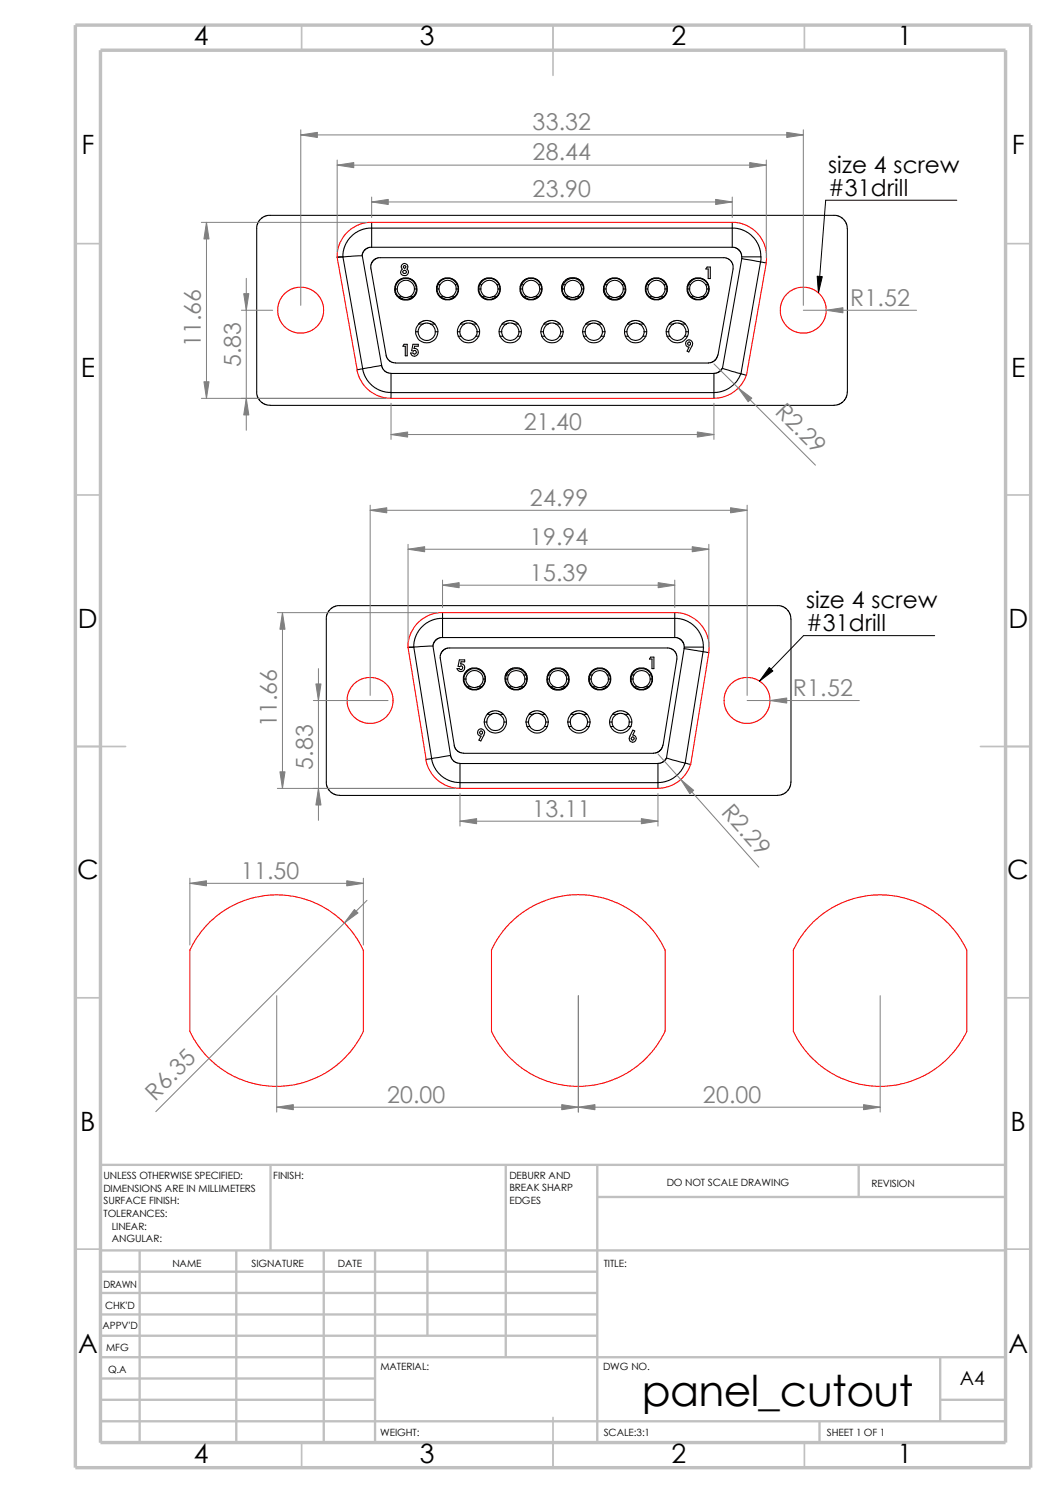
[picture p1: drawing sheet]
<svg xmlns="http://www.w3.org/2000/svg" width="210mm" height="297mm" viewBox="0 0 210 297" stroke-linecap="round" stroke-linejoin="round" font-family="sans-serif">
<g fill="none" stroke="#c0c0c0" stroke-width=".34">
<path d="M60 5v5M110 5v10M160 5v5M15 48.5h5M200 48.5h5M15 98.5h5M200 98.5h5M15 148.5h10M195 148.5h10M15 198.5h5M200 198.5h5M15 248.5h5"/>
<path d="M200 248.5h5M60 287v5M110 282v10M160 287v5"/>
</g>
<g fill="none" stroke="#c0c0c0" stroke-width=".47">
<path d="M53.8 231.7v17.1M100.6 231.7v38.3M118.8 238.1h81.2M118.8 231.7v55.3M170.8 231.7v6.4M200 231.7h-180v55.3M20 253h98.8M20 257.2h98.8M20 248.8h180M27.8 248.8v38.2M47 248.8v38.2M64.4 248.8v38.2"/>
<path d="M74.6 248.8v38.2M85 248.8v16.9M20 278.5h54.6M20 261.5h98.8M20 265.7h98.8M20 270h180M20 274.2h54.6M187 278.5h13M187 270v12.7M20 282.7h180M163 282.7v4.3"/>
</g>
<path d="M15 5h190v287h-190zM20 10h180v277h-180z" fill="none" stroke="#c0c0c0" stroke-width=".68" stroke-linecap="butt"/>
<g fill="none" stroke="#000" stroke-width=".21">
<path d="M67.1 51.1h1.1l-1.1 .1zM68.2 51.1l3.9-.2 3.8 21.8M68.2 51.1l3.9 22.3M73.9 49.2h-.6l-.6 .4-.4 .4-.3 .8M73.9 45.4v3.8M73.9 44.2v1.2M73.9 49.2h71.7M73.9 45.4h71.7M73.9 45.4h-1l-1.3 .4-.9 .5-.8 .6-.8 1-.5 .9-.4 1.3v1M78.6 57.5l.1 .8 .6 .7M78.6 57.5h.4M78.6 57.5a2.1 2.1 0 0 1 2.1-2.1 2.1 2.1 0 0 1 2.1 2.1"/>
<path d="M79 57.5a1.71 1.71 0 0 1 1.7-1.7 1.71 1.71 0 0 1 1.7 1.7M79 57.5a1.67 1.67 0 0 0 .9 1.5M79.3 59h.6M79.9 59l.5 .2 1.1-.2M80.1 52.6a.66 .66 0 0 1 .9 0 .66 .66 0 0 1-.1 1 .74 .74 0 0 1 .1 1 .74 .74 0 0 1-1.1 0 .74 .74 0 0 1 .1-1 .63 .63 0 0 1 .1-1zM82.1 59l-.3 .3-.8 .3-.9-.1-.8-.5M82.4 57.5h.4M82.4 57.5a1.67 1.67 0 0 1-.9 1.5M82.8 57.5l-.1 .7-.5 .8h-.7M86.9 57.5l.2 .8 .5 .7M86.9 57.5h.4M87.1 56.6l-.2 .9"/>
<path d="M87.1 56.6h.4M87.1 56.6a2.1 2.1 0 0 1 1.9-1.2 2.1 2.1 0 0 1 1.9 1.2M87.3 57.5a2 2 0 0 0 .9 1.5M87.5 56.6a1.75 1.75 0 0 1 3.1 0M87.5 56.6l-.2 .9M87.6 59h.6M88.2 59l.5 .2 1.1-.2M90.5 59l-.6 .4-.6 .2-1-.1-.7-.5M90.6 56.6l.1 .9M90.6 56.6h.3M90.7 57.5a1.67 1.67 0 0 1-.9 1.5M90.7 57.5h.4"/>
<path d="M90.9 56.6l.2 .9M91.1 57.5l-.1 .7-.5 .8h-.7M91.2 57.5l-.2 .9-.5 .7-1 .5h-.9l-.9-.3-.6-.7-.3-.7v-.9l.4-.8 .6-.6 .8-.3h.9l.5 .2 .6 .5 .4 .5 .2 1M95.2 57.5l.2 .8 .5 .7M95.2 57.5h.4M95.4 56.6l-.2 .9M95.4 56.6h.4M95.4 56.6a2.13 2.13 0 0 1 1.9-1.2 2.13 2.13 0 0 1 2 1.2M95.6 57.5a1.67 1.67 0 0 0 1 1.5M95.8 56.6l-.2 .9M95.8 56.6a1.75 1.75 0 0 1 3 0M95.9 59h.7"/>
<path d="M98.1 59l-.6 .2-.9-.2M98.8 59l-.6 .4-.6 .2-1-.1-.7-.5M98.8 56.6l.3 .9M98.8 56.6h.5M99.1 57.5h.3M99.3 56.6l.1 .9M99.4 57.5l-.3 1-.3 .5h-.7a2 2 0 0 0 1-1.5M99.5 57.5l-.2 .9-.5 .7-1.1 .5h-.8l-.9-.3-.6-.7-.3-.7v-.9l.4-.8 .6-.6 .8-.3h.8l.6 .2 .6 .5 .4 .5 .2 1M103.5 57.5h.4M103.5 57.5l.2 .8 .5 .7M103.7 56.6a2.1 2.1 0 0 1 1.9-1.2 2.1 2.1 0 0 1 2 1.2M103.7 56.6l-.2 .9"/>
<path d="M103.7 56.6h.4M103.9 57.5a1.67 1.67 0 0 0 1 1.5M104.1 56.6a1.71 1.71 0 0 1 3 0M104.1 56.6l-.2 .9M104.2 59h.7M106.4 59l-.6 .2-.9-.2M107.1 59l-.6 .4-.6 .2-1-.1-.7-.5M107.1 56.6l.3 .9M107.1 56.6h.5M107.4 57.5h.3M107.6 56.6l.1 .9M107.7 57.5l-.4 1.3-.2 .2h-.7a2 2 0 0 0 1-1.5"/>
<path d="M107.8 57.5l-.2 .9-.5 .7-1.1 .5h-.8l-.9-.3-.6-.7-.3-.7v-.9l.4-.8 .6-.6 .8-.3h.8l.6 .2 .6 .5 .4 .5 .2 1M111.7 57.5v-.6l.4-.8 .7-.6 .7-.3 1 .1 .8 .4 .7 .8 .2 1M111.7 57.5l.2 .9 .4 .6 .6 .5 .6 .1h.8l1.1-.5 .5-.7 .2-.9M111.8 57.5l.2 .8 .5 .7M111.8 57.5h.4M112 56.6l-.2 .9M112 56.6h.4M112 56.6a2.1 2.1 0 0 1 1.9-1.2 2.1 2.1 0 0 1 2 1.2M112.2 57.5a1.67 1.67 0 0 0 1 1.5M112.4 56.6a1.71 1.71 0 0 1 3 0M112.4 56.6l-.2 .9M112.5 59h.7"/>
<path d="M114.7 59l-.6 .2-.9-.2M115.3 59l-.5 .4-.5 .1-1.1-.1-.7-.4M115.4 56.6l.3 .9M115.4 56.6h.5M115.7 57.5h.3M115.9 56.6l.1 .9M116 57.5v.5l-.4 .8-.2 .2h-.7a1.67 1.67 0 0 0 1-1.5M120 57.5l.1 .6 .3 .7 .7 .6 .7 .3 1.1-.1 .7-.3 .6-.7 .3-.7-.1-.9-.4-.8-.6-.6-.7-.3h-.9l-1.1 .5-.5 .7-.1 1M120.1 57.5h.4M120.1 57.5l.2 .8 .5 .7M120.3 56.6a2.1 2.1 0 0 1 1.9-1.2 2.1 2.1 0 0 1 2 1.2M120.3 56.6l-.2 .9"/>
<path d="M120.3 56.6h.4M120.5 57.5a1.67 1.67 0 0 0 1 1.5M120.7 56.6l-.2 .9M120.7 56.6a1.71 1.71 0 0 1 3 0M120.8 59h.7M121.5 59l.4 .2 1.1-.2M123.7 59l-.6 .4-.6 .2-.9-.1-.8-.5M123.7 56.6l.3 .9M123.7 56.6h.5M124 57.5a1.67 1.67 0 0 1-1 1.5M124 57.5h.3M124.2 56.6l.1 .9"/>
<path d="M124.3 57.5l-.1 .7-.5 .8h-.7M128.4 57.5l.2 .8 .5 .7M128.4 57.5h.4M128.6 56.6a2.13 2.13 0 0 1 2-1.2 2.13 2.13 0 0 1 1.9 1.2M128.6 56.6l-.2 .9M128.6 56.6h.4M128.8 57.5a2 2 0 0 0 1 1.5M129 56.6l-.2 .9M129 56.6a1.75 1.75 0 0 1 3.1 0M129.1 59h.7M129.8 59l.4 .2 1.1-.2M132 59l-.6 .4-.6 .2-.9-.1-.8-.5"/>
<path d="M132.1 56.6l.1 .9M132.1 56.6h.4M132.2 57.5a1.67 1.67 0 0 1-.9 1.5M132.2 57.5h.4M132.5 56.6l.1 .9M132.6 57.5l-.1 .7-.5 .8h-.7M132.7 57.5l-.2 .9-.5 .7-1 .5h-.9l-.9-.3-.5-.7-.3-.7v-.9l.3-.8 .7-.6 .7-.3h.9l.5 .2 .7 .5 .3 .5 .3 1M136.8 57.5l.1 .8 .5 .7M136.8 57.5h.4M136.9 56.6a2.13 2.13 0 0 1 2-1.2 2.13 2.13 0 0 1 1.9 1.2M136.9 56.6l-.1 .9M136.9 56.6h.4"/>
<path d="M137.2 57.5a1.67 1.67 0 0 0 .9 1.5M137.3 56.6a1.75 1.75 0 0 1 3.1 0M137.3 56.6l-.1 .9M137.4 59h.7M139.6 59l-.6 .2-.9-.2M140.3 59l-.6 .4-.6 .2-.9-.1-.8-.5M140.4 56.6l.2 .9M140.4 56.6h.4M140.6 57.5h.4M140.6 53.1h.7v2.3h-.5v-1.9h-.4zM140.8 56.6l.2 .9M141 57.5l-.3 1-.4 .5h-.6a2 2 0 0 0 .9-1.5"/>
<path d="M141 57.5l-.2 .9-.5 .7-1 .5h-.9l-.9-.3-.6-.7-.2-.7v-.9l.3-.8 .7-.6 .7-.3h.9l.5 .2 .7 .5 .3 .5 .3 1M145.6 49.2h.6l.7 .5 .5 .6 .1 .8M145.6 45.4v3.8M145.6 45.4h1l1.3 .4 .9 .5 1.1 1 1.1 1.8 .3 1v1M145.6 44.2v1.2M147.5 51.4l-3.8 21.9 3.7 1M147.5 51.1v.3M147.5 51.4l3.8 .7M147.5 51.1h3.5a.39 .39 0 0 1 .4 .2 .39 .39 0 0 1-.1 .4v.4M151.3 52.1l-3.9 22.2M151.3 52.1l1.1 .2M72.1 73.4l.6 1.7 1.3 1.6 1.8 1.1 2 .3"/>
<path d="M72.1 73.4l-1.1 .2M75.9 72.7l.2 .6 .5 .6 .7 .3 .5 .1M75.9 72.7l-3.8 .7M77.8 78.1v1.1M77.8 78.1h64.2M80.3 68.5h.7v2.3h-.4v-1.9h-.5zM82.1 68.5h1.1v.4h-.7l-.2 .4a.77 .77 0 0 1 .9 .7 .77 .77 0 0 1-.7 .9 .77 .77 0 0 1-.8-.7h.4a.35 .35 0 0 0 .5 .2 .35 .35 0 0 0 .1-.5 .35 .35 0 0 0-.5-.1h-.3zM82.7 66h.4M82.7 66a2.2 2.2 0 0 0 2.2 2.2 2.2 2.2 0 0 0 2.2-2.2M83.1 66a1.71 1.71 0 0 0 1.8 1.7 1.71 1.71 0 0 0 1.7-1.7M83.3 64.5h.8M83.3 64.5l.4-.4 .9-.3 1 .1 .9 .6"/>
<path d="M83.3 64.5a2.04 2.04 0 0 0-.6 1.5M84.1 64.5l.6-.2 .9 .2M84.1 64.5a2 2 0 0 0-1 1.5M85.6 64.5h.9M85.6 64.5a1.67 1.67 0 0 1 1 1.5M86.5 64.5a2.04 2.04 0 0 1 .6 1.5M86.6 66h.5M91 66l.1 .9M91 66h.4M91.1 66.9h.6M91.1 66.9a2.23 2.23 0 0 0 2.1 1.3 2.23 2.23 0 0 0 2-1.3M91.4 66l.3 .9"/>
<path d="M91.6 64.5h.8M91.6 64.5l.4-.4 .9-.3 1 .1 .9 .6M91.6 64.5a2.04 2.04 0 0 0-.6 1.5M91.7 66.9a1.72 1.72 0 0 0 3 0M92.4 64.5a2 2 0 0 0-1 1.5M92.4 64.5l.4-.2h.7l.5 .2M94 64.5a1.72 1.72 0 0 1 .9 1.5M94 64.5h.8M94.7 66.9h.5M94.8 64.5a2.04 2.04 0 0 1 .6 1.5M94.9 66l-.2 .9M94.9 66h.5"/>
<path d="M95.4 66l-.2 .9M99.3 66l.1 .9M99.3 66h.5M99.4 66.9h.6M99.4 66.9a2.23 2.23 0 0 0 2.1 1.3 2.23 2.23 0 0 0 2-1.3M99.8 66l.2 .9M99.9 64.5h.8a1.67 1.67 0 0 0-.9 1.5M99.9 64.5l.4-.4 .9-.3 1 .1 .9 .6M99.9 64.5a2.04 2.04 0 0 0-.6 1.5M100 66.9a1.72 1.72 0 0 0 3 0M100.7 64.4l1.1-.1 .5 .2M102.3 64.5a2 2 0 0 1 .9 1.5"/>
<path d="M102.3 64.5h.8M103 66.9h.5M103.1 64.5a2.04 2.04 0 0 1 .6 1.5M103.2 66l-.2 .9M103.2 66h.5M103.7 66l-.2 .9M107.6 66l.1 .9M107.6 66h.5M107.7 66.9h.6M107.7 66.9a2.23 2.23 0 0 0 2.1 1.3 2.23 2.23 0 0 0 2-1.3M108.1 66a1.67 1.67 0 0 1 .9-1.5h-.8l-.5 .8-.1 .7M108.1 66l.2 .9"/>
<path d="M108.2 64.4l.8-.5 1-.1 1 .3 .4 .4M108.3 66.9a1.68 1.68 0 0 0 3 0M109 64.4l1.1-.1 .5 .2M110.6 64.5h.8M110.6 64.5a1.67 1.67 0 0 1 .9 1.5M111.3 66.9h.5M111.4 64.5l.5 .8 .1 .7M111.5 66l-.2 .9M111.5 66h.5M112 66l-.2 .9M115.9 66l.2 .9M115.9 66h.5"/>
<path d="M116.1 66.9h.5M116.1 66.9a2.23 2.23 0 0 0 2 1.3 2.23 2.23 0 0 0 2-1.3M116.4 66l.2 .9M116.5 64.5l.6-.5 .7-.2 1.1 .1 .8 .6M116.5 64.5l-.5 .8-.1 .7M116.5 64.5h.8M116.6 66.9a1.68 1.68 0 0 0 2.9 0M117.3 64.5a1.67 1.67 0 0 0-.9 1.5M117.3 64.5l.6-.2 1 .2M118.9 64.5a1.67 1.67 0 0 1 .9 1.5M118.9 64.5h.8M119.5 66.9h.6"/>
<path d="M119.7 64.5l.5 .8 .1 .7M119.8 66l-.3 .9M119.8 66h.5M120.3 66l-.2 .9M124.2 66l.2 .9M124.2 66h.5M124.4 66.9h.5M124.4 66.9a2.23 2.23 0 0 0 2 1.3 2.23 2.23 0 0 0 2-1.3M124.7 66l.2 .9M124.8 64.5h.8M124.8 64.5l.5-.4 .9-.3 1 .1 .8 .6M124.8 64.5a2.04 2.04 0 0 0-.6 1.5"/>
<path d="M124.9 66.9a1.72 1.72 0 0 0 3 0M125.6 64.5a2 2 0 0 0-.9 1.5M125.6 64.5l.6-.2 1 .2M127.2 64.5a1.67 1.67 0 0 1 .9 1.5M127.2 64.5h.8M127.9 66.9h.5M128 64.5a2.04 2.04 0 0 1 .6 1.5M128.1 66l-.2 .9M128.1 66h.5M128.6 66l-.2 .9M132.5 66l.2 .9M132.5 66h.5"/>
<path d="M132.7 66.9h.5M132.7 66.9a2.23 2.23 0 0 0 2 1.3 2.23 2.23 0 0 0 2-1.3M133 66l.2 .9M133.1 64.5a2.04 2.04 0 0 0-.6 1.5M133.1 64.5h.8M133.1 64.5l.5-.4 .9-.3 1 .1 .8 .6M133.2 66.9a1.72 1.72 0 0 0 3 0M133.9 64.5l.5-.2h.6l.5 .2M133.9 64.5a2 2 0 0 0-.9 1.5M135.5 64.5h.8M135.5 64.5a2 2 0 0 1 .9 1.5M136.2 66.9h.5"/>
<path d="M136.3 64.5a2.04 2.04 0 0 1 .6 1.5M136.4 66l-.2 .9M136.4 66h.5M136.6 67.8a.74 .74 0 0 1 1 .1 .74 .74 0 0 1 0 1l-.6 1.1-.3-.2 .3-.8a.72 .72 0 0 1-.6-.4 .72 .72 0 0 1 .2-.8zM136.9 66l-.2 .9M142 74.3h-64.2v3.8M142 74.3v3.8M142 78.1v1.1M142.7 70.6l-.2 .7-.4 .5-.7 .3-.5 .1h-62.2M142.8 70.7l3-17.2v-.9l-.3-.5-.5-.5-.6-.3h-69.2l-.6 .2-.6 .6-.3 .6v.8l3.1 17.3 .3 .6 .5 .5 .5 .2 .6 .1M143.6 73.2l-.6 .8-1 .3M147.4 74.3l1.1 .3"/>
<path d="M147.4 74.3l-1 1.7-1.3 1.2-1.8 .7-1.3 .2M53.7 80.6l-.8-.1-.8-.4-.7-.8-.3-.9v-33.4l.5-1.1 .5-.6 .8-.4 113.4-.1 1.2 .5 .5 .6 .4 .8 .1 .8v32.5l-.1 .8-.4 .8-.5 .5-.8 .4-.8 .1h-112.2M65.9 121l1.2-.5 88.3 .1 .9 .4 .5 .5 .4 .8 .1 .8v32.5l-.1 .8-.4 .8-.5 .5-.9 .4-.8 .1h-87l-.9-.1-.8-.4-.5-.5-.5-1.2v-33.3l.3-.9zM81.2 128.7h1.1zM82.3 128.7l3.6 22.2M86.1 128.5l-3.8 .2M86.1 128.5l3.5 21.8M88 123l-1 .1-1.3 .3-.9 .6-.8 .6-.8 .9-.5 .9-.4 1.3v1M88 126.8h46.2M88 123h46.2M88 126.8l-.6 .1-.6 .3-.4 .5-.3 .8M88 123v3.8"/>
<path d="M88 121.9v1.1M91.4 131.3h1v.4h-.7l-.1 .4a.78 .78 0 0 1 .8 .7 .78 .78 0 0 1-.6 .8 .78 .78 0 0 1-.9-.6h.5a.35 .35 0 0 0 .5 .2 .35 .35 0 0 0 .1-.5 .35 .35 0 0 0-.6-.1l-.3-.1zM92.3 135.1h.4M92.3 135.1a2.1 2.1 0 0 1 2.1-2.1 2.1 2.1 0 0 1 2.1 2.1M92.3 135.1a1.92 1.92 0 0 0 .6 1.5M92.7 135.1a1.59 1.59 0 0 0 .9 1.5M92.7 135.1a1.71 1.71 0 0 1 1.7-1.7 1.71 1.71 0 0 1 1.7 1.7M92.9 136.6h.7M92.9 136.6l1.1 .6 1-.1 .8-.5M95.1 136.6l-.6 .2-.9-.2M96.1 135.1h.4M96.1 135.1a1.86 1.86 0 0 1-.9 1.5h.6"/>
<path d="M96.5 135.1a2.35 2.35 0 0 1-.7 1.5M96.5 135.1l-.1 .9-.6 .7-1 .5h-.9l-.9-.3-.5-.7-.3-.7v-.9l.3-.8 .7-.6 .7-.3h.9l.5 .2 .7 .5 .4 .5 .2 1M100.6 135.1a1.92 1.92 0 0 0 .6 1.5M100.6 135.1h.4M100.8 134.3a2.1 2.1 0 0 1 1.9-1.3 2.1 2.1 0 0 1 1.9 1.3M100.8 134.3l-.2 .8M100.8 134.3h.4M101 135.1a1.59 1.59 0 0 0 .9 1.5M101.2 134.3l-.2 .8M101.2 134.3a1.71 1.71 0 0 1 3 0M101.2 136.6l1.1 .6 1-.1 .8-.5M101.2 136.6h.7"/>
<path d="M103.4 136.6l-.6 .2-.9-.2M104.2 134.3l.2 .8M104.2 134.3h.4M104.4 135.1h.4M104.4 135.1a1.59 1.59 0 0 1-.9 1.5h.6M104.6 134.3l.2 .8M104.8 135.1a2.35 2.35 0 0 1-.7 1.5M104.8 135.1l-.2 .9-.5 .7-1 .5h-.9l-.7-.3-.7-.5-.3-.9-.1-.8 .3-.8 .6-.6 .7-.4 1-.1 .8 .3 .6 .6 .4 .6 .1 .8M108.8 135.1v.6l.4 .7 .7 .6 .7 .3 1-.1 .8-.3 .5-.7 .3-.7v-.9l-.4-.8-.7-.6-.7-.3h-.9l-1 .5-.5 .7-.2 1M108.9 135.1h.4M108.9 135.1a2.35 2.35 0 0 0 .7 1.5M109.1 134.3l-.2 .8"/>
<path d="M109.1 134.3h.4M109.1 134.3a2.1 2.1 0 0 1 1.9-1.3 2.1 2.1 0 0 1 1.9 1.3M109.3 135.1a1.59 1.59 0 0 0 .9 1.5M109.5 134.3a1.71 1.71 0 0 1 3 0M109.5 134.3l-.2 .8M109.6 136.6h.6M109.6 136.6l1.1 .6 .9-.1 .8-.5M110.2 136.6l.5 .2 1.1-.2M111.8 136.6h.6M112.5 134.3l.2 .8M112.5 134.3h.4M112.7 135.1a1.59 1.59 0 0 1-.9 1.5"/>
<path d="M112.7 135.1h.4M112.9 134.3l.2 .8M113.1 135.1a1.92 1.92 0 0 1-.7 1.5M117.2 135.1h.4M117.2 135.1a2.35 2.35 0 0 0 .7 1.5M117.3 134.3l-.1 .8M117.3 134.3h.5M117.3 134.3a2.1 2.1 0 0 1 2-1.3 2.1 2.1 0 0 1 1.9 1.3M117.6 135.1a1.86 1.86 0 0 0 .9 1.5M117.8 134.3l-.2 .8M117.8 134.3a1.71 1.71 0 0 1 3 0M117.9 136.6h.6"/>
<path d="M117.9 136.6l1.1 .6 .9-.1 .8-.5M118.5 136.6l.5 .2 1.1-.2M120.1 136.6h.6M120.8 134.3l.2 .8M120.8 134.3h.4M121 135.1h.4M121 135.1a1.59 1.59 0 0 1-.9 1.5M121.2 134.3l.2 .8M121.4 135.1a1.92 1.92 0 0 1-.7 1.5M121.5 135.1l-.2 .9-.5 .7-1.1 .5h-.9l-.8-.3-.6-.7-.3-.7v-.9l.4-.8 .6-.6 .7-.3h.9l.5 .2 .7 .5 .4 .5 .2 1M125.5 135.1a1.92 1.92 0 0 0 .7 1.5M125.5 135.1h.4"/>
<path d="M125.6 134.3l-.1 .8M125.6 134.3h.5M125.6 134.3a2.13 2.13 0 0 1 2-1.3 2.13 2.13 0 0 1 1.9 1.3M125.9 135.1a1.63 1.63 0 0 0 .9 1.5M126.1 134.3a1.75 1.75 0 0 1 3 0M126.1 134.3l-.2 .8M126.2 136.6l1.1 .6 .9-.1 .8-.5M126.2 136.6h.6M126.8 136.6l.5 .2 1.1-.2M128.4 136.6h.6M129.1 134.3l.2 .8M129.1 134.3h.4"/>
<path d="M129.3 135.1h.4M129.3 135.1a1.86 1.86 0 0 1-.9 1.5M129.4 130.7h.6v2.3h-.3v-1.9h-.5zM129.5 134.3l.2 .8M129.7 135.1a2.35 2.35 0 0 1-.7 1.5M129.8 135.1l-.2 .9-.5 .7-1.1 .5h-.9l-.8-.3-.6-.7-.3-.7v-.9l.4-.8 .6-.6 .7-.3h.9l.5 .2 .7 .5 .4 .5 .2 1M134.2 126.8l.5 .1 .8 .4 .4 .6 .2 .8M134.2 123v3.8M134.2 123l1 .1 1.2 .3 1 .6 1.1 1 1.1 1.8 .2 .9 .1 1M134.2 121.9v1.1M136.1 129l3.7 .6M136.1 129l-3.6 21.8"/>
<path d="M136.1 128.7h3.8l-.1 .9M136.1 128.7v.3M139.8 129.6l1.2 .2M139.8 129.6l-3.5 22.2M85.8 150.9l.6 1.8 1.3 1.6 1.8 1.1 2 .3M85.9 150.9l-1.1 .2M89.6 150.3l.2 .6 .5 .6 .7 .3h.5M89.6 150.3l-3.7 .6M91.5 155.7h39.4M91.5 155.7v1.1M95.2 145.2a.75 .75 0 0 1 1 .1 .75 .75 0 0 1 0 1l-.6 1.1-.4-.2 .5-.8a.72 .72 0 0 1-.7-.4 .72 .72 0 0 1 .2-.8zM96.3 143.6h.5"/>
<path d="M96.3 143.6a2.2 2.2 0 0 0 2.2 2.2 2.2 2.2 0 0 0 2.2-2.2M96.8 143.6a1.71 1.71 0 0 0 1.7 1.7 1.71 1.71 0 0 0 1.7-1.7M96.9 142.1l.5-.4 .9-.3 1 .1 .8 .6M96.9 142.1h.8a1.59 1.59 0 0 0-.9 1.5M96.9 142.1a2.04 2.04 0 0 0-.6 1.5M97.7 142.1l1.1-.2 .5 .2M99.3 142.1h.8M99.3 142.1a1.59 1.59 0 0 1 .9 1.5M100.1 142.1a2.04 2.04 0 0 1 .6 1.5M100.2 143.6h.5M104.6 143.6l.2 .9M104.6 143.6h.5"/>
<path d="M104.8 144.5a2.2 2.2 0 0 0 2 1.3 2.2 2.2 0 0 0 2-1.3M104.8 144.5h.6M105.1 143.6a1.59 1.59 0 0 1 .9-1.5h-.8l-.5 .8-.1 .7M105.1 143.6l.3 .9M105.2 142.1l.8-.6 1-.1 1 .3 .4 .4M105.4 144.5a1.73 1.73 0 0 0 2.9 0M106 142.1l1.1-.2 .5 .2M107.6 142.1a1.59 1.59 0 0 1 .9 1.5M107.6 142.1h.8M108.3 144.5h.5M108.4 142.1l.5 .8 .2 .7M108.5 143.6l-.2 .9"/>
<path d="M108.5 143.6h.6M109.1 143.6l-.3 .9M112.9 143.6l.2 .9M112.9 143.6h.5M113.1 144.5a2.23 2.23 0 0 0 2 1.3 2.23 2.23 0 0 0 2.1-1.3M113.1 144.5h.6M113.4 143.6l.3 .9M113.5 142.1l.5-.4 .9-.3 1 .1 .9 .6M113.5 142.1h.8M113.5 142.1l-.5 .8-.1 .7M113.7 144.5a1.77 1.77 0 0 0 2.9 0M114.3 142.1a1.59 1.59 0 0 0-.9 1.5"/>
<path d="M114.3 142.1l.6-.2 1 .2M115.9 142.1h.9M115.9 142.1a1.59 1.59 0 0 1 .9 1.5M116.6 144.5h.6M116.8 142.1a2.04 2.04 0 0 1 .5 1.5M116.8 143.6l-.2 .9M116.8 143.6h.5M117.3 143.6l-.1 .9M121.2 143.6l.2 .9M121.2 143.6h.5M121.4 144.5h.6M121.4 144.5a2.23 2.23 0 0 0 2 1.3 2.23 2.23 0 0 0 2.1-1.3"/>
<path d="M121.7 143.6l.3 .9M121.8 142.1a2.04 2.04 0 0 0-.6 1.5M121.8 142.1h.8M121.8 142.1l.5-.4 .9-.3 1 .1 .9 .6M122 144.5a1.77 1.77 0 0 0 2.9 0M122.6 142.1a1.86 1.86 0 0 0-.9 1.5M122.6 142.1l.6-.2 1 .2M124.2 142.1a1.59 1.59 0 0 1 .9 1.5M124.2 142.1h.9M124.9 144.5h.6M125.1 142.1a2.04 2.04 0 0 1 .5 1.5M125.1 143.6l-.2 .9"/>
<path d="M125.1 143.6h.5M125.6 143.6l-.1 .9M125.9 145.2l.3 .2-.3 .8a.73 .73 0 0 1 .6 1 .73 .73 0 0 1-1.1 .3 .73 .73 0 0 1-.1-1.1zM130.9 151.9v3.8M130.9 155.7v1.1M130.9 151.9h-39.4v3.8M131.8 148.2l-.2 .8-.5 .4-.6 .4-.5 .1h-37.8M131.9 148.3l2.7-17.2v-.6l-.2-.6-.8-.8-.6-.2h-44l-.6 .3-.6 .6-.3 .6v.6l2.8 17.4 .3 .7 .5 .4 .6 .3h.5M132.5 150.8l3.8 1M132.5 150.8l-.6 .8-1 .3M136.3 151.8l-.9 1.7-1.5 1.3-1.7 .7-1.3 .2M136.3 151.8l1.1 .3"/>
<circle cx="80.5" cy="53.1" r=".26"/>
<circle cx="80.5" cy="54.1" r=".34"/>
<circle cx="80.7" cy="57.5" r="2.21"/>
<circle cx="137.1" cy="68.4" r=".31"/>
<circle cx="95.7" cy="145.7" r=".31"/>
<circle cx="125.8" cy="146.9" r=".3"/>
</g>
<g fill="none" stroke="#f00" stroke-width=".21">
<path d="M67.1 51.1l.1-1.5 .3-1 1.2-2.1 1.1-.9 1.1-.7 1-.4 1.3-.3h73.1l1.3 .3 1.3 .6 1.3 .8 .9 1.1 .8 1.3 .4 1.3 .1 .7v1.9M67.1 51.2l3.9 22.4M152.4 52.3l-3.9 22.3-1 1.8-1.5 1.5-2.1 1.1-1.9 .2M64.3 61.7l-.2-1.5-.9-1.6-1.4-1-1.4-.5-1.6 .1-1.6 .7-1.2 1.2-.5 1.1-.3 .9 .1 1.6 .7 1.6 1.2 1.2 1.1 .5 .9 .3h1.2l.9-.3 1.6-.9 1-1.4 .4-1 .1-1M71 73.6l.6 1.8 .6 1.1 1 1 1.8 1.2 2 .5h65M164.3 61.7l-.2-1.5-.9-1.6-1.4-1-1.4-.5-1.7 .1-1.6 .7-1.1 1.2-.6 1.1-.2 .9 .1 1.6 .7 1.6 1.1 1.2 1.1 .5 .9 .3h1.3l.8-.3 1.6-.9 1.1-1.4 .3-1 .1-1M78.1 139.4l-.2-1.6-.9-1.5-1.4-1.1-1.4-.4-1.6 .1-1.6 .7-1.2 1.1-.5 1.1-.3 .9 .1 1.7 .7 1.5 1.2 1.2 1.1 .6 .9 .2h1.2l.9-.2 1.6-1 1-1.3 .4-1 .1-1M81.2 128.8l3.6 22.3M81.2 128.7l.1-1.5 .3-1 1.2-2 1.1-1 1.1-.6 1-.5 1.2-.2h47.7l1.3 .2 1.3 .6 1.2 .9 1 1 .8 1.3 .4 1.3 .1 .8-.1 1.8M141 129.8l-3.6 22.3-1 1.8-1.6 1.6-1.9 1-2 .3M153.1 139.4l-.2-1.6-.9-1.5-1.4-1.1-1.4-.4-1.7 .1-1.5 .7-1.2 1.1-.6 1.1-.2 .9 .1 1.7 .7 1.5 1.2 1.2 1.1 .6 .9 .2h1.2l.9-.2 1.5-1 1.1-1.3 .3-1 .2-1M84.7 151.1l.2 .9 .4 1 .6 1.1 1 1 1.8 1.2 2 .5h40.2"/>
<path d="M41.8 183.3l2-1.6 1.7-1.1 3.2-1.5 1.8-.5 2.3-.5 2.5-.1 1.9 .1 2.5 .5 3.5 1.3 2.5 1.4 3 2.5 1.8 2.2 1.8 3v16.1l-1.9 3.2-2.5 2.8-3.1 2.3-3.4 1.6-3.4 .9-3.8 .2-3.4-.5-3.6-1.1-3.4-2-2.8-2.5-1.8-2.2-1.4-2.7v-16.1l1.4-2.6zM161.8 183.3l2-1.6 1.7-1.1 3.2-1.5 1.8-.5 2.3-.5 2.5-.1 1.9 .1 2.5 .5 3.6 1.3 2.4 1.4 3 2.5 1.8 2.2 1.8 3v16.1l-1.8 3.2-2.5 2.8-3.2 2.3-3.4 1.6-3.4 .9-3.8 .2-3.4-.5-3.6-1.1-3.4-2-2.8-2.5-2-2.6-1.2-2.3v-16.1l1.5-2.6zM132.2 205.1l-.6 1.4-1.2 1.8-2.5 2.8-1.8 1.5-1.6 1-3.6 1.6-3.6 .8-3.8 .1-3.9-.8-3-1.1-2.8-1.7-2.8-2.5-1.8-2.2-1.5-2.7v-16.1l.2-.4 2.1-3.4 2.3-2.4 3.2-2.3 3.6-1.6 3.7-.8 3.5-.1 3.9 .7 2.8 1 3.1 1.8 2.1 1.8 2.3 2.7 1.8 3v16.1"/>
</g>
<path d="M190.3 39.8h-26.1l-1.4 18.5M185.9 126.4h-26.1l-8.8 9.1" fill="none" stroke="#000" stroke-width=".2"/>
<g fill="none" stroke="#808080" stroke-width=".2">
<path d="M59.8 26.8h100M59.8 25.8v34.9M67.1 32.9h85.3M67.1 31.8v18.3M73.9 39.2v4.1M145.6 39.2v4.1M152.4 31.8v19.5M159.8 25.8v34.9M40 44.2h32.9M41.1 44.2v35M49 55.4v30.2M73.9 40.2h71.7"/>
<path d="M40 79.2h36.8M48 61.7h6.2M142 72.4l20.2 20.1M159.8 61.7h22.5M77.8 86.4h64.2M77.8 80.2v7.2M142 80.2v7.2M73.6 100.5v37.8M73.6 101.5h75M81.2 109.3h59.8M81.2 108.3v19.5M88 116.4h46.2"/>
<path d="M88 115.4v5.5M134.2 115.4v5.5M141 108.3v20.5M148.6 100.5v37.8M55.2 121.9h31.8M56.2 121.9v34.9M62.3 139.4h14.9M63.3 133v30.2M148.6 139.4h22.3M55.2 156.8h35.3M91.5 157.9v6.4M130.9 150l20 22.5"/>
<path d="M130.9 157.9v6.4M37.8 175.7h34.5M37.8 174.7v13.3M72.3 174.7v13.3M73 179.1l-42 42M91.5 163.4h39.4M55 198.1v23.1M115 198.1v23.1M175 198.1v23.1M55 220.3h120"/>
</g>
<g fill="#808080" stroke="#808080" stroke-width=".2">
<path d="M73.6 101.5l3.3-.5v1z"/>
<path d="M153.2 139.4l3.3-.5v1z"/>
<path d="M135.4 155.1l2.6 2.1-.8 .7z"/>
<path d="M56.2 121.9l.5 3.3h-1z"/>
<path d="M55.7 153.5h1l-.5 3.3z"/>
<path d="M137.7 108.8l3.3 .5-3.3 .5z"/>
<path d="M81.2 109.3l3.3-.5v1z"/>
<path d="M130.9 115.9l3.3 .5-3.3 .5z"/>
<path d="M88 116.4l3.3-.5v1z"/>
<path d="M91.5 163.4l3.3-.5v1z"/>
<path d="M127.6 162.9l3.3 .5-3.3 .5z"/>
<path d="M145.3 101l3.3 .5-3.3 .5z"/>
<path d="M63.3 156.8l.5 3.3h-1z"/>
<path d="M62.8 136.1h1l-.5 3.3z"/>
<path d="M111.7 219.8l3.3 .5-3.3 .5z"/>
<path d="M70.5 180.9l.7 .7-2.7 2z"/>
<path d="M55 220.3l3.3-.5v1z"/>
<path d="M37.8 175.7l3.3-.5v1z"/>
<path d="M69 175.2l3.3 .5-3.3 .5z"/>
<path d="M171.7 219.8l3.3 .5-3.3 .5z"/>
<path d="M115 220.3l3.3-.5v1z"/>
<path d="M138.7 85.9l3.3 .5-3.3 .6z"/>
<path d="M146.9 77.2l2.6 2-.7 .7z"/>
<path d="M164.3 61.7l3.3-.5v1z"/>
<path d="M77.8 86.4l3.3-.5v1.1z"/>
<path d="M41.1 44.2l.5 3.3h-1z"/>
<path d="M40.6 75.9h1l-.5 3.3z"/>
<path d="M67.1 32.9l3.3-.6v1.1z"/>
<path d="M149.1 32.3l3.3 .6-3.3 .5z"/>
<path d="M156.5 26.3l3.3 .5-3.3 .5z"/>
<path d="M59.8 26.8l3.3-.5v1z"/>
<path d="M142.3 39.7l3.3 .5-3.3 .5z"/>
<path d="M73.9 40.2l3.3-.5v1z"/>
<path d="M49 79.2l.5 3.3h-1z"/>
<path d="M48.5 58.4h1l-.5 3.3z"/>
</g>
<path d="M162.5 54.9l1 .1-.7 3.3zM153 132.8l.7 .7-2.7 2z" fill="#000" stroke="#000" stroke-width=".2"/>
<text font-size="8.5" x="127.7" y="279.7">panel_cutout</text>
<g font-size="5.3">
<text x="38.5" y="9">4</text>
<text x="83.5" y="9">3</text>
<text x="133.5" y="9">2</text>
<text x="178.5" y="9">1</text>
<text x="16.2" y="30.7">F</text>
<text x="201.2" y="30.7">F</text>
<text x="16" y="75">E</text>
<text x="201.1" y="75">E</text>
<text x="15.5" y="125">D</text>
<text x="200.6" y="125">D</text>
<text x="15.3" y="175">C</text>
<text x="200.3" y="175">C</text>
<text x="16" y="225">B</text>
<text x="201" y="225">B</text>
<text x="15.5" y="269.2">A</text>
<text x="200.5" y="269.2">A</text>
<text x="38.5" y="291">4</text>
<text x="83.5" y="291">3</text>
<text x="133.5" y="291">2</text>
<text x="178.5" y="291">1</text>
</g>
<g font-size="4.6" fill="#808080">
<text x="105.9" y="25.9">33.32</text>
<text x="105.9" y="31.9">28.44</text>
<text x="105.9" y="39.2">23.90</text>
<text x="169.1" y="60.8">R1.52</text>
<text x="40" y="69.1" transform="rotate(-90 40 69.1)">11.66</text>
<text x="47.9" y="73.1" transform="rotate(-90 47.9 73.1)">5.83</text>
<text x="153.9" y="82.2" transform="rotate(45 153.9 82.2)">R2.29</text>
<text x="104.1" y="85.5">21.40</text>
<text x="105.4" y="100.6">24.99</text>
<text x="105.4" y="108.3">19.94</text>
<text x="105.4" y="115.5">15.39</text>
<text x="157.7" y="138.5">R1.52</text>
<text x="55.1" y="144.7" transform="rotate(-90 55.1 144.7)">11.66</text>
<text x="62.2" y="153.2" transform="rotate(-90 62.2 153.2)">5.83</text>
<text x="143.3" y="161.7" transform="rotate(48 143.3 161.7)">R2.29</text>
<text x="105.8" y="162.4">13.11</text>
<text x="47.9" y="174.8">11.50</text>
<text x="30.9" y="219.1" transform="rotate(-45 30.9 219.1)">R6.35</text>
<text x="77" y="219.3">20.00</text>
<text x="139.8" y="219.3">20.00</text>
</g>
<g font-size="4.6">
<text x="164.7" y="34.4">size 4 screw</text>
<text x="164.7" y="38.9">#31drill</text>
<text x="160.3" y="121">size 4 screw</text>
<text x="160.3" y="125.5">#31drill</text>
</g>
<text font-size="3.9" x="190.9" y="275.5">A4</text>
<g font-size="2">
<text x="20.6" y="234.6">UNLESS OTHERWISE SPECIFIED:</text>
<text x="20.6" y="237.1">DIMENSIONS ARE IN MILLIMETERS</text>
<text x="20.6" y="239.6">SURFACE FINISH:</text>
<text x="54.4" y="234.6">FINISH:</text>
<text x="101.3" y="239.5">EDGES</text>
<text x="101.3" y="234.5">DEBURR AND</text>
<text x="101.3" y="237">BREAK SHARP</text>
<text x="132.6" y="236">DO NOT SCALE DRAWING</text>
<text x="173.3" y="236.2">REVISION</text>
<text x="20.6" y="242.1">TOLERANCES:</text>
<text x="22.2" y="244.6">LINEAR:</text>
<text x="22.2" y="247.1">ANGULAR:</text>
<text x="50" y="252">SIGNATURE</text>
<text x="67.2" y="252">DATE</text>
<text x="120.1" y="252">TITLE:</text>
<text x="20.6" y="256.2">DRAWN</text>
<text x="34.3" y="252.1">NAME</text>
<text x="20.9" y="260.4">CHK'D</text>
<text x="20.4" y="264.5">APPV'D</text>
<text x="21.1" y="268.8">MFG</text>
<text x="21.5" y="273.1">Q.A</text>
<text x="75.6" y="272.5">MATERIAL:</text>
<text x="119.9" y="272.5">DWG NO.</text>
<text x="75.6" y="285.6">WEIGHT:</text>
<text x="120.1" y="285.6">SCALE:3:1</text>
<text x="164.5" y="285.6">SHEET 1 OF 1</text>
</g>
</svg>
